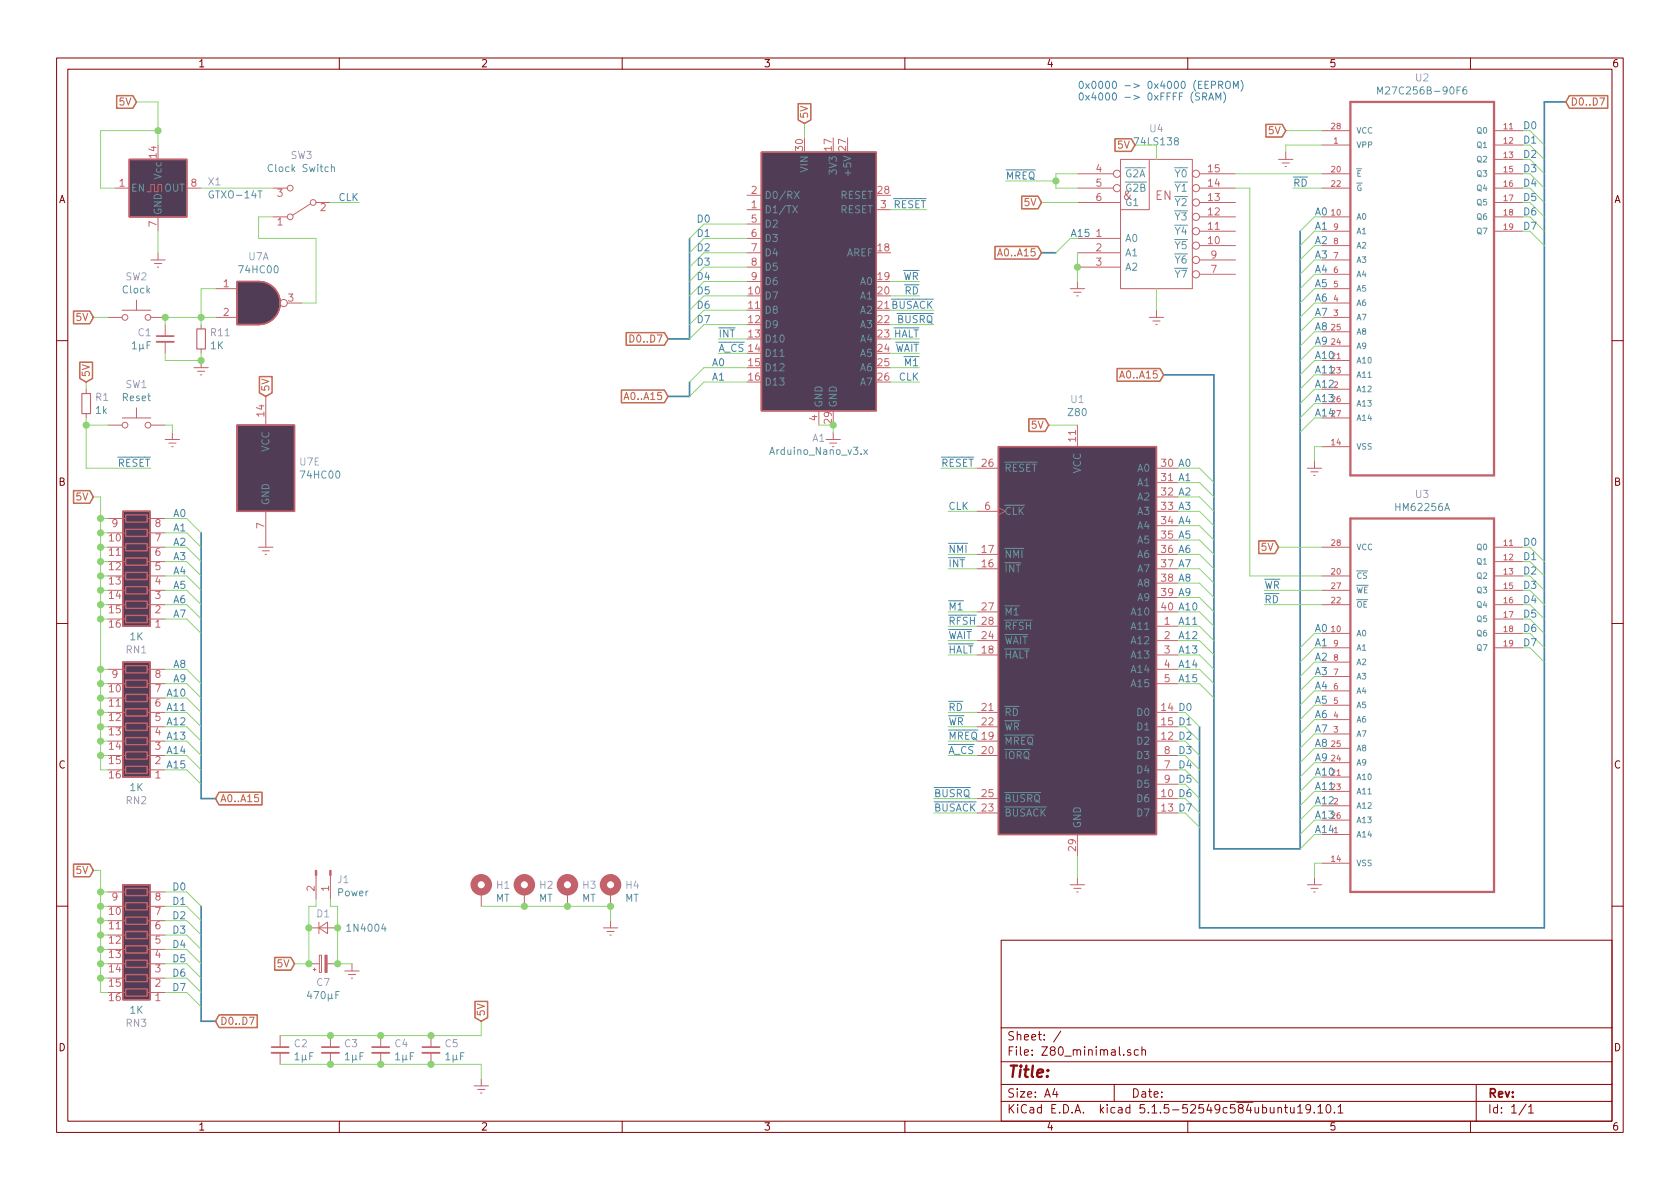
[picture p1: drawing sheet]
<svg xmlns="http://www.w3.org/2000/svg" width="297mm" height="210mm" viewBox="0 0 297 210" stroke-linecap="round" stroke-linejoin="round" font-family="sans-serif">
<g fill="none" stroke="#840000" stroke-width=".18">
<path d="M10 10.3h277v189.9h-277zM12 12.2h273v186.1h-273zM60 10.3v1.9M110 10.3v1.9M160 10.3v1.9M210 10.3v1.9M260 10.3v1.9M10 60.2h2M285 60.2h2M10 110.3h2M285 110.3h2M10 160.2h2"/>
<path d="M177 166.3h108v32h-108zM285 160.2h2M60 198.3v1.9M110 198.3v1.9M160 198.3v1.9M177 194.8h108M177 191.8h108M177 187.8h108M177 181.8h108M186.5 192.5l-.4 1h1M186.8 193v1M187.6 182.3l-1.3 2"/>
<path d="M197 191.8v3M199.9 185.7l-.4-.1-.2 .2 .1 .2 .5 .2v.3h-.6M201.3 185.7l-.5-.1-.2 .3v.6l.2 .1 .5-.1M201.9 185.7l.2-.1 .4 .1v.9M201.9 185.1v1.5M210 198.3v1.9M226 196l.2-.2 .3 .1 .1 .9M227.1 195.8h.6M227.3 195.3v1.3l.4 .2M228.2 195.8v.9l.4 .1 .2-.1M228.8 195.8v1M229.4 195.8l.5-.5v1.5"/>
<path d="M229.4 196.8h.9M231.7 196l-.1 .2a.48 .48 0 0 1-.7-.1v-.6a.48 .48 0 0 1 .7-.1v.1a1.19 1.19 0 0 1-.2 1.2l-.4 .1M232.4 196.7v.1M233 195.8l.5-.5v1.5M233 196.8h.9M234.6 195.4l.2-.1a.8 .8 0 0 1 .5 .8 .8 .8 0 0 1-.5 .7 1 1 0 0 1-.2-1.4zM235.9 196.7v.1M236.6 195.8l.4-.5v1.5M236.6 196.8h.8M260 198.3v1.9M261 191.8v6.5M269.8 195.2l-1.2 2"/>
<path d="M270.3 195.8l.4-.5v1.5M270.3 196.8h.8"/>
</g>
<g fill="none" stroke="#c4626b" stroke-width=".18">
<path d="M20.3 33.3h2.6M26 33.9h.7v-1.3h.6v1.3h.6v-1.3h.7v1.3M27.9 38.3v2.6M33 33.3h2.6M48.3 38.3h2.5M48.3 33.3h2.5M54.9 36.1l-3.2 2M55.9 35.8h2.5M132.1 37.1h2.5M132.1 34.5h2.5M132.1 39.6h2.5M154.9 37.1h2.6"/>
<path d="M190.5 35.8h7.6M190.5 33.3h6.3M190.5 30.7h6.3M198.1 28.2h12.7v22.8h-12.7zM203.2 28.2v8.9h-5.1M212.1 38.3h6.3M212.1 35.8h6.3M212.1 33.3h6.3M212.1 30.7h6.3M226.1 28.2h2.5M226.7 28.8h1.3M227.2 29.5h.3"/>
<path d="M227.3 26.9v1.3M233.7 38.3h5.1M233.7 33.3h5.1M233.7 30.7h5.1M233.7 25.6h5.1M233.7 23.1h5.1M264.2 38.3h5M264.2 35.8h5M264.2 33.3h5M264.2 30.7h5M264.2 28.2h5M264.2 25.6h5"/>
<path d="M264.2 23.1h5M19 56.1h2.6M21.6 54.9h5.1M24.1 53.1v1.8M26.7 56.1h2.5M26.7 46h2.5M27.3 46.6h1.3M27.8 47.2h.3M27.9 44.7v1.3M29.2 57.4v2M35.6 57.4v.8M38.1 56.1h3.8"/>
<path d="M38.1 51h3.8M50.8 53.6h2.5M132.1 42.2h2.5M132.1 44.7h2.5M132.1 47.2h2.5M132.1 49.8h2.5M189.2 51h2.6M189.9 51.7h1.2M190.4 52.3h.2M190.5 49.8v1.2M190.5 42.2h7.6M190.5 44.7h7.6"/>
<path d="M190.5 47.2h7.6M203.2 56.1h2.5M203.8 56.8h1.3M204.3 57.4h.3M204.5 54.9v1.2M212.1 43.4h6.3M212.1 40.9h6.3M212.1 48.5h6.3M212.1 46h6.3M233.7 56.1h5.1M233.7 51h5.1M233.7 53.6h5.1"/>
<path d="M233.7 43.4h5.1M233.7 40.9h5.1M233.7 48.5h5.1M233.7 46h5.1M233.7 58.7h5.1M264.2 40.9h5M15.2 68.8v.8M15.2 73.1v.8M19 75.2h2.6M21.6 73.9h5.1M24.1 72.1v1.8M26.7 75.2h2.5"/>
<path d="M29.2 60.4v2.1M29.2 77.7h2.5M29.8 78.4h1.3M30.4 79h.2M30.5 76.4v1.3M34.3 65h2.5M34.9 65.7h1.3M35.4 66.3h.3M35.6 61.7v.8M35.6 63.7v1.3M47 70.1v5.1M144.8 72.6v2.6"/>
<path d="M146 77.7h2.6M146.7 78.4h1.3M147.3 76.4v1.3M190.5 75.2v3.8M233.7 66.3h5.1M233.7 79h5.1M233.7 73.9h5.1M233.7 68.8h5.1M233.7 63.7h5.1M233.7 61.2h5.1M233.7 71.4h5.1M19 91.7h3.2"/>
<path d="M21.6 99.3h.6M21.6 96.8h.6M21.6 94.2h.6M26 99.3h3.2M26 96.8h3.2M26 94.2h3.2M26 91.7h3.2M45.7 96.8h2.6M46.4 97.4h1.2M46.9 98h.2M47 90.4v6.4M172.7 82.8h3.8"/>
<path d="M172.7 98h3.8M172.7 90.4h3.8M176.5 89.8l1.3 .6-1.3 .7M204.5 82.8h3.8M204.5 98h3.8M204.5 85.3h3.8M204.5 87.9h3.8M204.5 90.4h3.8M204.5 93h3.8M204.5 95.5h3.8M231.1 82.8h2.6M231.8 83.4h1.2"/>
<path d="M232.3 84.1h.2M232.4 81.5v1.3M233.7 96.8h5.1M264.2 99.3h5M264.2 96.8h5M19 118.4h3.2M21.6 109.5h.6M21.6 106.9h.6M21.6 104.4h.6M21.6 101.8h.6M26 109.5h3.2M26 106.9h3.2"/>
<path d="M26 104.4h3.2M26 101.8h3.2M26 118.4h3.2M172.7 110.7h3.8M172.7 100.6h3.8M172.7 115.8h3.8M172.7 113.3h3.8M172.7 108.2h3.8M204.5 118.4h3.8M204.5 110.7h3.8M204.5 100.6h3.8M204.5 115.8h3.8"/>
<path d="M204.5 113.3h3.8M204.5 108.2h3.8M204.5 103.1h3.8M204.5 105.7h3.8M233.7 106.9h5.1M233.7 104.4h5.1M233.7 101.8h5.1M233.7 112h5.1M233.7 114.5h5.1M233.7 119.6h5.1M233.7 117.1h5.1M264.2 109.5h5"/>
<path d="M264.2 106.9h5M264.2 104.4h5M264.2 101.8h5M264.2 112h5M264.2 114.5h5M21.6 136.1h.6M21.6 133.6h.6M21.6 131.1h.6M21.6 128.5h.6M21.6 126h.6M21.6 123.4h.6M21.6 120.9h.6"/>
<path d="M26 136.1h3.2M26 133.6h3.2M26 131.1h3.2M26 128.5h3.2M26 126h3.2M26 123.4h3.2M26 120.9h3.2M172.7 133.6h3.8M172.7 131.1h3.8M172.7 128.5h3.8M172.7 126h3.8M204.5 136.1h3.8"/>
<path d="M204.5 133.6h3.8M204.5 131.1h3.8M204.5 128.5h3.8M204.5 126h3.8M204.5 120.9h3.8M204.5 138.7h3.8M233.7 137.4h5.1M233.7 139.9h5.1M233.7 134.9h5.1M233.7 132.3h5.1M233.7 129.8h5.1M233.7 127.2h5.1"/>
<path d="M233.7 124.7h5.1M233.7 122.2h5.1M19 157.7h3.2M26 157.7h3.2M55.9 154.8v4.2M58.4 154.8v4.2M85.1 157.7v2.6M92.7 157.7v2.6M100.3 157.7v2.6M107.9 157.7v2.6M172.7 141.2h3.8M172.7 143.8h3.8"/>
<path d="M189.2 156.5h2.6M189.9 157.1h1.2M190.4 157.7h.2M190.5 147.6v3.8M190.5 155.2v1.3M204.5 141.2h3.8M204.5 143.8h3.8M231.1 156.5h2.6M231.8 157.1h1.2M232.3 157.7h.2M232.4 155.2v1.3M233.7 147.6h5.1"/>
<path d="M233.7 152.6h5.1M233.7 142.5h5.1M233.7 145h5.1M21.6 175.5h.6M21.6 173h.6M21.6 170.4h.6M21.6 167.9h.6M21.6 165.3h.6M21.6 162.8h.6M21.6 160.3h.6M26 175.5h3.2M26 173h3.2"/>
<path d="M26 170.4h3.2M26 167.9h3.2M26 165.3h3.2M26 162.8h3.2M26 160.3h3.2M54.6 170.4h1.9M54.6 164.1h5.1M55.4 171.4h.5M55.6 171.2v.5M56.4 164.1l1.5-1v2zM56.4 163.1v2M56.5 168.9h.3v3.1h-.3z"/>
<path d="M57.8 170.4h1.9M61 171.7h2.5M61.6 172.3h1.3M62.1 173h.3M62.2 170.4v1.3M106.7 164.1h2.5M107.3 164.7h1.3M107.8 165.3h.3M107.9 162.8v1.3M49.5 183.1v2.1M49.5 186.2v2M58.4 183.1v2.1"/>
<path d="M58.4 186.2v2M67.3 183.1v2.1M67.3 186.2v2M76.2 183.1v2.1M76.2 186.2v2M83.8 192h2.6M84.5 192.7h1.2M85 193.3h.2M85.1 190.7v1.3"/>
<circle cx="51.3" cy="33.3" r=".51"/>
<circle cx="51.3" cy="38.3" r=".51"/>
<circle cx="55.4" cy="35.8" r=".51"/>
<circle cx="197.5" cy="30.7" r=".63"/>
<circle cx="197.5" cy="33.3" r=".63"/>
<circle cx="211.5" cy="30.7" r=".63"/>
<circle cx="211.5" cy="35.8" r=".63"/>
<circle cx="211.5" cy="38.3" r=".63"/>
<circle cx="211.5" cy="33.3" r=".63"/>
<circle cx="22.1" cy="56.1" r=".51"/>
<circle cx="26.2" cy="56.1" r=".51"/>
<circle cx="50.2" cy="53.6" r=".63"/>
<circle cx="211.5" cy="43.4" r=".63"/>
<circle cx="211.5" cy="40.9" r=".63"/>
<circle cx="211.5" cy="48.5" r=".63"/>
<circle cx="211.5" cy="46" r=".63"/>
<circle cx="22.1" cy="75.2" r=".51"/>
<circle cx="26.2" cy="75.2" r=".51"/>
</g>
<path d="M243.6 16.6v-1.2l.4 .9 .4-.9v1.2M259.3 15.4h-.4a.87 .87 0 0 0 0 1.2l.4-.1v-.5l-.4-.2-.3 .3M58.6 29.6l.2-.1 .3 .1v.7M58.6 29.1v1.2M140.2 36.4l.8 1.2M140.5 33.8l.8 1.3M141 36.4l-.8 1.2M141.3 33.8l-.8 1.3M152.7 79.5l.7 .9M153.4 79.5l-.7 .9" fill="none" stroke="#669696" stroke-width=".18"/>
<g fill="#513c56" stroke="#513c56" stroke-width=".18">
<path d="M41.9 75.2h10.2v15.2h-10.2z"/>
<path d="M21.7 90.4h4.8v20.3h-4.8z"/>
<path d="M21.7 117.1h4.8v20.3h-4.8z"/>
<path d="M21.7 156.5h4.8v20.3h-4.8z"/>
<path d="M45.7 49.8a3.8 3.8 0 0 1 3.8 3.8 3.8 3.8 0 0 1-3.8 3.8z"/>
<path d="M41.9 49.8h3.8v7.6h-3.8z"/>
<path d="M134.6 26.9h20.3v45.7h-20.3z"/>
<path d="M22.9 28.2h10.1v10.1h-10.1z"/>
<path d="M176.5 79h28v68.6h-28z"/>
</g>
<g fill="none" stroke="#c4626b" stroke-width=".25">
<path d="M22.9 28.2h10.1v10.1h-10.1zM134.6 26.9h20.3v45.7h-20.3zM41.9 49.8h3.8a3.8 3.8 0 0 1 3.8 3.8 3.8 3.8 0 0 1-3.8 3.8h-3.8zM41.9 75.2h10.2v15.2h-10.2zM176.5 79h28v68.6h-28zM21.7 90.4h4.8v20.3h-4.8zM22.2 98.7h3.8v1.2h-3.8zM22.2 96.1h3.8v1.3h-3.8zM22.2 93.6h3.8v1.3h-3.8zM22.2 91.1h3.8v1.2h-3.8zM21.7 117.1h4.8v20.3h-4.8zM22.2 108.8h3.8v1.3h-3.8z"/>
<path d="M22.2 106.3h3.8v1.3h-3.8zM22.2 103.8h3.8v1.2h-3.8zM22.2 101.2h3.8v1.3h-3.8zM22.2 117.7h3.8v1.3h-3.8zM22.2 135.5h3.8v1.3h-3.8zM22.2 133h3.8v1.2h-3.8zM22.2 130.4h3.8v1.3h-3.8zM22.2 127.9h3.8v1.3h-3.8zM22.2 125.3h3.8v1.3h-3.8zM22.2 122.8h3.8v1.3h-3.8zM22.2 120.3h3.8v1.2h-3.8zM21.7 156.5h4.8v20.3h-4.8z"/>
<path d="M22.2 159.6h3.8v1.3h-3.8zM22.2 157.1h3.8v1.3h-3.8zM22.2 174.9h3.8v1.2h-3.8zM22.2 172.3h3.8v1.3h-3.8zM22.2 169.8h3.8v1.3h-3.8zM22.2 167.3h3.8v1.2h-3.8zM22.2 164.7h3.8v1.3h-3.8zM22.2 162.2h3.8v1.2h-3.8z"/>
</g>
<path d="M27.7 60.4h3M48 186.2h3.1M56.9 186.2h3M65.8 186.2h3M74.7 186.2h3" fill="none" stroke="#c4626b" stroke-width=".33"/>
<path d="M27.7 59.4h3M48 185.2h3.1M56.9 185.2h3M65.8 185.2h3M74.7 185.2h3" fill="none" stroke="#c4626b" stroke-width=".3"/>
<path d="M34.8 58.2h1.5v3.5h-1.5zM14.5 69.6h1.5v3.5h-1.5z" fill="none" stroke="#c4626b" stroke-width=".2"/>
<path d="M238.8 18h25.4v66.1h-25.4zM238.8 91.7h25.4v66h-25.4z" fill="none" stroke="#c4626b" stroke-width=".41"/>
<g fill="none" stroke="#c4626b" stroke-width="1.3">
<circle cx="85.1" cy="156.5" r="1.27"/>
<circle cx="92.7" cy="156.5" r="1.27"/>
<circle cx="100.3" cy="156.5" r="1.27"/>
<circle cx="107.9" cy="156.5" r="1.27"/>
</g>
<g fill="#c4626b" stroke="#c4626b" stroke-width=".18">
<path d="M57.5 168.9h.3v3.1h-.3z"/>
<path d="M55.8 153.9h.2v.9h-.2z"/>
<path d="M58.3 153.9h.2v.9h-.2z"/>
</g>
<path d="M276.9 18h-3.9v146.1h-60.9v-35.6M121.9 42.2v17.7h-3.8M184.1 44.7h2.6M229.9 40.9v109.2h-15.3v-83.8h-8.9M121.9 67.6v2.5h-3.8M35.6 94.2v47h2.5M35.6 160.3v20.3h2.5" fill="none" stroke="#4487aa" stroke-width=".3"/>
<g fill="none" stroke="#8dd272" stroke-width=".18">
<path d="M24.1 18h3.8v7.6M27.9 23.1h-10.1v10.2h2.5M35.6 33.3h12.7M48.3 38.3h-2.6v3.9h10.2v11.4h-2.6M58.4 35.8h5.1M132.1 39.6h-7.6l-2.6 2.6M142.2 21.8v2.6M157.5 37.1h6.3M177.8 32h8.9M184.1 35.8h6.4M190.5 30.7h-3.8v2.6h3.8M200.7 25.6h3.8v2.6"/>
<path d="M218.4 33.3h2.6v68.5h12.7M218.4 30.7h15.3M227.3 23.1h6.4M228.6 33.3h5.1M232.4 38.3l-2.5 2.6M233.7 25.6h-6.4v1.3M270.5 25.6l2.5 2.6M270.5 23.1l2.5 2.5M270.5 28.2l2.5 2.5M270.5 30.7l2.5 2.6M270.5 33.3l2.5 2.5M270.5 35.8l2.5 2.5"/>
<path d="M270.5 38.3l2.5 2.6M16.5 56.1h2.5M27.9 40.9v3.8M38.1 51h-2.5v6.4M38.1 56.1h-8.9v1.3M127 59.9h5.1M132.1 42.2h-7.6l-2.6 2.5M132.1 54.9h-7.6l-2.6 2.5M132.1 52.3h-7.6l-2.6 2.6M132.1 49.8h-7.6l-2.6 2.5M132.1 44.7h-7.6l-2.6 2.5M132.1 47.2h-7.6l-2.6 2.6"/>
<path d="M132.1 57.4h-7.6l-2.6 2.5M157.5 54.9h7.6M157.5 52.3h5.1M157.5 49.8h5.1M157.5 57.4h7.6M157.5 59.9h5.1M189.2 42.2l-2.5 2.5M190.5 44.7v5.1M204.5 51v3.9M232.4 58.7l-2.5 2.5M232.4 51l-2.5 2.6M232.4 53.6l-2.5 2.5"/>
<path d="M232.4 56.1l-2.5 2.6M232.4 48.5l-2.5 2.5M232.4 46l-2.5 2.5M232.4 43.4l-2.5 2.6M232.4 40.9l-2.5 2.5M270.5 40.9l2.5 2.5M15.2 75.2h3.8M15.2 73.9v8.9h11.5M15.2 67.6v1.2M29.2 75.2h1.3v1.2M29.2 62.5v1.2h6.4v-1.2M127 62.5h5.1"/>
<path d="M132.1 67.6h-7.6l-2.6 2.5M132.1 65h-7.6l-2.6 2.6M144.8 75.2h2.5v1.2M157.5 67.6h5.1M157.5 62.5h5.1M157.5 65h5.1M185.4 75.2h5.1M232.4 73.9l-2.5 2.5M232.4 61.2l-2.5 2.5M232.4 63.7l-2.5 2.6M232.4 66.3l-2.5 2.5M232.4 68.8l-2.5 2.6"/>
<path d="M232.4 71.4l-2.5 2.5M233.7 79h-1.3v2.5M16.5 87.9h1.3v48.2h1.2M17.8 91.7h1.2M17.8 96.8h1.2M17.8 99.3h1.2M17.8 94.2h1.2M29.2 91.7h3.8l2.6 2.5M29.2 96.8h3.8l2.6 2.5M29.2 99.3h3.8l2.6 2.5M29.2 94.2h3.8l2.6 2.6M166.4 82.8h6.3"/>
<path d="M167.6 98h5.1M167.6 90.4h5.1M208.3 87.9h3.8l2.5 2.5M208.3 82.8h3.8l2.5 2.5M208.3 98h3.8l2.5 2.6M208.3 85.3h3.8l2.5 2.6M208.3 90.4h3.8l2.5 2.6M208.3 93h3.8l2.5 2.5M208.3 95.5h3.8l2.5 2.5M226.1 96.8h7.6M270.5 99.3l2.5 2.5M270.5 96.8l2.5 2.5"/>
<path d="M17.8 101.8h1.2M17.8 106.9h1.2M17.8 109.5h1.2M17.8 104.4h1.2M17.8 118.4h1.2M29.2 101.8h3.8l2.6 2.6M29.2 106.9h3.8l2.6 2.6M29.2 109.5h3.8l2.6 2.5M29.2 104.4h3.8l2.6 2.5M29.2 118.4h3.8l2.6 2.5M167.6 115.8h5.1M167.6 113.3h5.1"/>
<path d="M167.6 108.2h5.1M167.6 100.6h5.1M167.6 110.7h5.1M208.3 118.4h3.8l2.5 2.5M208.3 115.8h3.8l2.5 2.6M208.3 113.3h3.8l2.5 2.5M208.3 108.2h3.8l2.5 2.5M208.3 100.6h3.8l2.5 2.5M208.3 110.7h3.8l2.5 2.6M208.3 103.1h3.8l2.5 2.6M208.3 105.7h3.8l2.5 2.5M223.5 106.9h10.2"/>
<path d="M223.5 104.4h10.2M232.4 119.6l-2.5 2.6M232.4 117.1l-2.5 2.5M232.4 114.5l-2.5 2.6M232.4 112l-2.5 2.5M270.5 114.5l2.5 2.6M270.5 112l2.5 2.5M270.5 109.5l2.5 2.5M270.5 106.9l2.5 2.6M270.5 104.4l2.5 2.5M270.5 101.8l2.5 2.6M17.8 128.5h1.2"/>
<path d="M17.8 126h1.2M17.8 131.1h1.2M17.8 133.6h1.2M17.8 120.9h1.2M17.8 123.4h1.2M29.2 128.5h3.8l2.6 2.6M29.2 126h3.8l2.6 2.5M29.2 131.1h3.8l2.6 2.5M29.2 133.6h3.8l2.6 2.5M29.2 136.1h3.8l2.6 2.6M29.2 120.9h3.8l2.6 2.5M29.2 123.4h3.8l2.6 2.6"/>
<path d="M167.6 128.5h5.1M167.6 126h5.1M167.6 131.1h5.1M167.6 133.6h5.1M208.3 120.9h3.8l2.5 2.5M209.5 126l2.6 2.5M209.5 138.7l2.6 2.5M209.5 136.1l2.6 2.6M209.5 133.6l2.6 2.5M209.5 131.1l2.6 2.5M209.5 128.5l2.6 2.6M232.4 122.2l-2.5 2.5"/>
<path d="M232.4 139.9l-2.5 2.6M232.4 137.4l-2.5 2.5M232.4 134.9l-2.5 2.5M232.4 129.8l-2.5 2.5M232.4 127.2l-2.5 2.6M232.4 124.7l-2.5 2.5M232.4 132.3l-2.5 2.6M16.5 153.9h1.3v21.6h1.2M17.8 157.7h1.2M29.2 157.7h3.8l2.6 2.6M55.9 159v1.3h-1.3v10.1h-2.5M58.4 159v1.3h1.3v10.1h2.5"/>
<path d="M165.1 143.8h7.6M165.1 141.2h7.6M190.5 151.4v3.8M209.5 141.2l2.6 2.6M209.5 143.8l2.6 2.5M232.4 142.5l-2.5 2.5M232.4 145l-2.5 2.6M232.4 147.6l-2.5 2.5M233.7 152.6h-1.3v2.6M17.8 162.8h1.2M17.8 165.3h1.2M17.8 167.9h1.2"/>
<path d="M17.8 170.4h1.2M17.8 173h1.2M17.8 160.3h1.2M29.2 162.8h3.8l2.6 2.5M29.2 165.3h3.8l2.6 2.6M29.2 167.9h3.8l2.6 2.5M29.2 170.4h3.8l2.6 2.6M29.2 173h3.8l2.6 2.5M29.2 175.5h3.8l2.6 2.5M29.2 160.3h3.8l2.6 2.5M85.1 160.3h22.8v2.5M49.5 188.2h35.6v2.5"/>
<path d="M85.1 180.6v2.5h-35.6"/>
</g>
<g fill="none" stroke="#c46c2d" stroke-width=".25">
<path d="M20.6 16.9h2.9l.6 1.1-.6 1.1h-2.9zM141.1 18.3h2.3v2.9l-1.2 .6-1.1-.6zM277.5 16.9h6.8v2.2h-6.8l-.6-1.1zM180.6 34.7h2.9l.6 1.1-.6 1.1h-2.9zM197.2 24.5h2.8l.7 1.1-.7 1.2h-2.8zM223.8 22h2.9l.6 1.1-.6 1.1h-2.9zM13 55h2.9l.6 1.1-.6 1.1h-2.9zM110.7 58.8h6.8l.6 1.1-.6 1.2h-6.8zM175.9 43.6h7.6l.6 1.1-.6 1.1h-7.6zM14.1 64.1h2.3v2.8l-1.2 .7-1.1-.7zM45.9 66.6h2.2v2.9l-1.1 .6-1.1-.6zM109.9 69h7.6l.6 1.1-.6 1.1h-7.6z"/>
<path d="M181.9 74.1h2.9l.6 1.1-.6 1.1h-2.9zM197.5 65.2h7.6l.6 1.1-.6 1.1h-7.6zM13 86.8h2.9l.6 1.1-.6 1.1h-2.9zM222.6 95.7h2.8l.7 1.1-.7 1.1h-2.8zM13 152.8h2.9l.6 1.1-.6 1.1h-2.9zM38.7 140.1h7.6v2.2h-7.6l-.6-1.1zM38.7 179.5h6.8v2.2h-6.8l-.6-1.1zM48.6 169.3h2.8l.7 1.1-.7 1.1h-2.8zM84 177.1h2.2v2.9l-1.1 .6-1.1-.6z"/>
</g>
<path d="M212.6 17.1l.7-.1v-.4l-.2-.2h-.5v1.3M212.9 17.1l.5 .6M213.7 17.7l.4-1.3 .5 1.3M213.8 17.3h.7M214.2 15l.7-.1v-.4l-.2-.1h-.5v1.2M215 17.7v-1.3l.4 .9 .4-.9v1.3M215.5 15l.7-.1v-.4l-.2-.1h-.5v1.2M215.8 15l.4 .6M216.3 16.3a1.47 1.47 0 0 1 0 1.9M216.7 14.5a.45 .45 0 0 1 .8 0 .92 .92 0 0 1-.3 1.1h-.3a1.07 1.07 0 0 1-.2-1.1zM218.1 15.6v-1.2l.4 .9 .4-.9v1.2M219.4 14.2a1.4 1.4 0 0 1 0 1.9" fill="none" stroke="#4487aa" stroke-width=".18"/>
<g fill="#8dd272" stroke="#8dd272" stroke-width=".25">
<circle cx="17.8" cy="170.4" r=".51"/>
<circle cx="17.8" cy="162.8" r=".51"/>
<circle cx="35.6" cy="56.1" r=".51"/>
<circle cx="92.7" cy="160.3" r=".51"/>
<circle cx="17.8" cy="157.7" r=".51"/>
<circle cx="29.2" cy="56.1" r=".51"/>
<circle cx="54.6" cy="164.1" r=".51"/>
<circle cx="100.3" cy="160.3" r=".51"/>
<circle cx="54.6" cy="170.4" r=".51"/>
<circle cx="35.6" cy="63.7" r=".51"/>
<circle cx="59.7" cy="164.1" r=".51"/>
<circle cx="59.7" cy="170.4" r=".51"/>
<circle cx="17.8" cy="160.3" r=".51"/>
<circle cx="108" cy="160.3" r=".51"/>
<circle cx="67.3" cy="183.1" r=".51"/>
<circle cx="17.8" cy="118.4" r=".51"/>
<circle cx="17.8" cy="120.9" r=".51"/>
<circle cx="186.7" cy="32" r=".51"/>
<circle cx="17.8" cy="123.4" r=".51"/>
<circle cx="17.8" cy="106.9" r=".51"/>
<circle cx="17.8" cy="104.4" r=".51"/>
<circle cx="17.8" cy="101.8" r=".51"/>
<circle cx="27.9" cy="23.1" r=".51"/>
<circle cx="17.8" cy="99.3" r=".51"/>
<circle cx="17.8" cy="96.8" r=".51"/>
<circle cx="17.8" cy="91.7" r=".51"/>
<circle cx="17.8" cy="94.2" r=".51"/>
<circle cx="190.5" cy="47.2" r=".51"/>
<circle cx="15.2" cy="75.2" r=".51"/>
<circle cx="17.8" cy="165.3" r=".51"/>
<circle cx="17.8" cy="126" r=".51"/>
<circle cx="76.2" cy="183.1" r=".51"/>
<circle cx="17.8" cy="128.5" r=".51"/>
<circle cx="17.8" cy="131.1" r=".51"/>
<circle cx="67.3" cy="188.2" r=".51"/>
<circle cx="17.8" cy="133.6" r=".51"/>
<circle cx="76.2" cy="188.2" r=".51"/>
<circle cx="17.8" cy="109.5" r=".51"/>
<circle cx="58.4" cy="183.1" r=".51"/>
<circle cx="58.4" cy="188.2" r=".51"/>
<circle cx="17.8" cy="173" r=".51"/>
<circle cx="147.3" cy="75.2" r=".51"/>
<circle cx="17.8" cy="167.9" r=".51"/>
</g>
<text font-size="2.8" fill="#840000" x="178" y="190.5">Title:</text>
<g font-size="2.1" fill="#c4626b">
<text x="198.6" y="35.4">&amp;</text>
<text x="204.3" y="35.4">EN</text>
</g>
<g font-size="2.1" fill="#840000">
<text x="178" y="184">Sheet: /</text>
<text x="178" y="186.7">File: Z80_minimal.sch</text>
<text x="178" y="196.9">KiCad E.D.A. kicad 5.1.5-52549c584ubuntu19.10.1</text>
<text x="178" y="194.1">Size: A4</text>
<text x="200" y="194.1">Date:</text>
<text x="263" y="194.1">Rev:</text>
<text x="263" y="196.9">Id: 1/1</text>
</g>
<g font-size="1.8" fill="#840000">
<text x="35" y="11.9">1</text>
<text x="85" y="11.9">2</text>
<text x="135" y="11.9">3</text>
<text x="185" y="11.9">4</text>
<text x="235" y="11.9">5</text>
<text x="285" y="11.9">6</text>
<text x="10.4" y="35.9">A</text>
<text x="285.4" y="35.9">A</text>
<text x="10.4" y="85.9">B</text>
<text x="285.4" y="85.9">B</text>
<text x="10.4" y="135.9">C</text>
<text x="285.4" y="135.9">C</text>
<text x="10.4" y="185.9">D</text>
<text x="285.4" y="185.9">D</text>
<text x="35" y="199.9">1</text>
<text x="85" y="199.9">2</text>
<text x="135" y="199.9">3</text>
<text x="185" y="199.9">4</text>
<text x="235" y="199.9">5</text>
<text x="285" y="199.9">6</text>
</g>
<g font-size="1.8" fill="#4487aa">
<text x="190.5" y="15.7">0x0000 -&gt; 0x4000 (EEPROM)</text>
<text x="190.5" y="17.8">0x4000 -&gt; 0xFFFF (SRAM)</text>
<text x="269.2" y="22.9">D0</text>
<text x="269.2" y="25.4">D1</text>
<text x="269.2" y="27.9">D2</text>
<text x="59.9" y="35.6">CLK</text>
<text x="177.8" y="31.7">MREQ</text>
<text x="228.6" y="33">RD</text>
<text x="269.2" y="35.6">D5</text>
<text x="269.2" y="33">D4</text>
<text x="269.2" y="30.5">D3</text>
<text x="123.5" y="41.9">D1</text>
<text x="123.5" y="39.4">D0</text>
<text x="155.7" y="36.8">3 RESET</text>
<text x="189.2" y="41.9">A15</text>
<text x="232.4" y="38.1">A0</text>
<text x="232.4" y="40.6">A1</text>
<text x="269.2" y="40.6">D7</text>
<text x="269.2" y="38.1">D6</text>
<text x="123.5" y="44.4">D2</text>
<text x="123.5" y="47">D3</text>
<text x="232.4" y="43.2">A2</text>
<text x="232.4" y="45.7">A3</text>
<text x="123.5" y="49.5">D4</text>
<text x="123.5" y="52.1">D5</text>
<text x="159.6" y="49.5">WR</text>
<text x="160" y="52.1">RD</text>
<text x="232.4" y="50.8">A5</text>
<text x="232.4" y="53.3">A6</text>
<text x="232.4" y="48.3">A4</text>
<text x="123.5" y="57.1">D7</text>
<text x="123.5" y="54.6">D6</text>
<text x="127" y="59.7">INT</text>
<text x="155.2" y="54.6">21 BUSACK</text>
<text x="155.2" y="59.7">23 HALT</text>
<text x="158.7" y="57.1">BUSRQ</text>
<text x="232.4" y="58.4">A8</text>
<text x="232.4" y="55.9">A7</text>
<text x="126" y="64.8">A0</text>
<text x="127" y="62.2">A_CS 14</text>
<text x="155.2" y="62.2">24 WAIT</text>
<text x="160.1" y="64.8">M1</text>
<text x="232.4" y="63.5">A10</text>
<text x="232.4" y="61">A9</text>
<text x="126" y="67.3">A1</text>
<text x="158.9" y="67.3">CLK</text>
<text x="232.4" y="71.1">A13</text>
<text x="232.4" y="68.6">A12</text>
<text x="232.4" y="66">A11</text>
<text x="232.4" y="73.7">A14</text>
<text x="20.8" y="82.5">RESET</text>
<text x="166.4" y="82.5">RESET</text>
<text x="205.4" y="82.5">30 A0</text>
<text x="205.4" y="85.1">31 A1</text>
<text x="205.4" y="87.6">32 A2</text>
<text x="30.8" y="94">A1</text>
<text x="30.8" y="91.4">A0</text>
<text x="167.6" y="90.2">CLK</text>
<text x="205.4" y="90.2">33 A3</text>
<text x="205.4" y="92.7">34 A4</text>
<text x="205.4" y="95.2">35 A5</text>
<text x="30.8" y="99.1">A3</text>
<text x="30.8" y="96.5">A2</text>
<text x="30.8" y="101.6">A4</text>
<text x="167.6" y="97.8">NMI</text>
<text x="167.6" y="100.3">INT</text>
<text x="205.4" y="97.8">36 A6</text>
<text x="205.4" y="100.3">37 A7</text>
<text x="269.2" y="99.1">D1</text>
<text x="269.2" y="101.6">D2</text>
<text x="269.2" y="96.5">D0</text>
<text x="30.8" y="106.7">A6</text>
<text x="30.8" y="104.1">A5</text>
<text x="167.6" y="107.9">M1</text>
<text x="205.4" y="102.9">38 A8</text>
<text x="205.4" y="105.4">39 A9</text>
<text x="205.4" y="107.9">40 A10</text>
<text x="223.5" y="104.1">WR</text>
<text x="223.5" y="106.7">RD</text>
<text x="269.2" y="106.7">D4</text>
<text x="269.2" y="104.1">D3</text>
<text x="30.8" y="109.2">A7</text>
<text x="167.6" y="110.5">RFSH 28</text>
<text x="167.6" y="113">WAIT</text>
<text x="208.3" y="110.5">A11</text>
<text x="208.3" y="113">A12</text>
<text x="232.4" y="111.8">A0</text>
<text x="269.2" y="111.8">D6</text>
<text x="269.2" y="109.2">D5</text>
<text x="30.8" y="118.1">A8</text>
<text x="167.6" y="115.6">HALT</text>
<text x="208.3" y="118.1">A14</text>
<text x="208.3" y="115.6">A13</text>
<text x="232.4" y="114.3">A1</text>
<text x="232.4" y="116.8">A2</text>
<text x="232.4" y="119.4">A3</text>
<text x="269.2" y="114.3">D7</text>
<text x="29.8" y="125.7">A11</text>
<text x="29.8" y="123.2">A10</text>
<text x="30.8" y="120.6">A9</text>
<text x="167.6" y="125.7">RD</text>
<text x="205.4" y="125.7">14 D0</text>
<text x="208.3" y="120.6">A15</text>
<text x="232.4" y="124.5">A5</text>
<text x="232.4" y="121.9">A4</text>
<text x="29.8" y="130.8">A13</text>
<text x="29.8" y="128.3">A12</text>
<text x="167.6" y="130.8">MREQ 19</text>
<text x="167.6" y="128.3">WR</text>
<text x="205.4" y="130.8">12 D2</text>
<text x="205.4" y="128.3">15 D1</text>
<text x="232.4" y="129.5">A7</text>
<text x="232.4" y="127">A6</text>
<text x="29.8" y="133.3">A14</text>
<text x="29.8" y="135.9">A15</text>
<text x="167.6" y="133.3">A_CS</text>
<text x="208.3" y="135.9">D4</text>
<text x="208.3" y="133.3">D3</text>
<text x="232.4" y="134.6">A9</text>
<text x="232.4" y="137.2">A10</text>
<text x="232.4" y="132.1">A8</text>
<text x="165.1" y="141">BUSRQ</text>
<text x="165.1" y="143.5">BUSACK</text>
<text x="205.4" y="141">10 D6</text>
<text x="205.4" y="143.5">13 D7</text>
<text x="208.3" y="138.4">D5</text>
<text x="232.4" y="142.2">A12</text>
<text x="232.4" y="139.7">A11</text>
<text x="232.4" y="147.3">A14</text>
<text x="232.4" y="144.8">A13</text>
<text x="30.8" y="157.5">D0</text>
<text x="30.8" y="160">D1</text>
<text x="30.8" y="165.1">D3</text>
<text x="30.8" y="162.6">D2</text>
<text x="30.8" y="167.6">D4</text>
<text x="30.8" y="170.2">D5</text>
<text x="30.8" y="172.7">D6</text>
<text x="30.8" y="175.3">D7</text>
</g>
<g font-size="1.8" fill="#669696">
<text x="244.7" y="16.7">M27C256B-90F6</text>
<text x="200.9" y="25.7">74LS138</text>
<text x="23.1" y="33.9">EN</text>
<text x="28.6" y="31.6" transform="rotate(-90 28.6 31.6)">Vcc</text>
<text x="29" y="33.9">OUT</text>
<text x="37.3" y="35.1">GTXO-14T</text>
<text x="47.8" y="30.4">Clock Switch</text>
<text x="135.1" y="35.2">D0/RX</text>
<text x="142.9" y="30.4" transform="rotate(-90 142.9 30.4)">VIN</text>
<text x="148" y="30.6" transform="rotate(-90 148 30.6)">3V3</text>
<text x="148.5" y="35.2">RESET</text>
<text x="150.5" y="30.6" transform="rotate(-90 150.5 30.6)">+5V</text>
<text x="198.9" y="31.4">G2A</text>
<text x="198.9" y="33.9">G2B</text>
<text x="207.9" y="33.9">Y1</text>
<text x="207.9" y="31.4">Y0</text>
<text x="28.6" y="38.1" transform="rotate(-90 28.6 38.1)">GND</text>
<text x="135.1" y="37.7">D1/TX</text>
<text x="135.1" y="40.3">D2</text>
<text x="148.5" y="37.7">RESET</text>
<text x="198.9" y="36.4">G1</text>
<text x="207.9" y="41.5">Y4</text>
<text x="207.9" y="39">Y3</text>
<text x="207.9" y="36.4">Y2</text>
<text x="135.1" y="42.8">D3</text>
<text x="135.1" y="45.3">D4</text>
<text x="135.1" y="47.9">D5</text>
<text x="149.6" y="45.3">AREF</text>
<text x="198.9" y="42.8">A0</text>
<text x="198.9" y="45.3">A1</text>
<text x="198.9" y="47.9">A2</text>
<text x="207.9" y="44.1">Y5</text>
<text x="207.9" y="46.6">Y6</text>
<text x="21.7" y="51.9">Clock</text>
<text x="42.5" y="48.3">74HC00</text>
<text x="135.1" y="53">D7</text>
<text x="135.1" y="50.4">D6</text>
<text x="152.2" y="50.4">A0</text>
<text x="152.2" y="53">A1</text>
<text x="207.9" y="49.1">Y7</text>
<text x="135.1" y="55.5">D8</text>
<text x="135.1" y="58">D9</text>
<text x="152.2" y="55.5">A2</text>
<text x="152.2" y="58">A3</text>
<text x="23.4" y="61.8">1µF</text>
<text x="37.3" y="61.8">1K</text>
<text x="135.1" y="60.6">D10</text>
<text x="135.1" y="63.1">D11</text>
<text x="135.1" y="65.7">D12</text>
<text x="152.2" y="60.6">A4</text>
<text x="152.2" y="63.1">A5</text>
<text x="152.2" y="65.7">A6</text>
<text x="21.7" y="70.9">Reset</text>
<text x="135.1" y="68.2">D13</text>
<text x="152.2" y="68.2">A7</text>
<text x="17" y="73.2">1k</text>
<text x="145.4" y="72.1" transform="rotate(-90 145.4 72.1)">GND</text>
<text x="148" y="72.1" transform="rotate(-90 148 72.1)">GND</text>
<text x="189" y="73.6">Z80</text>
<text x="47.6" y="79.9" transform="rotate(-90 47.6 79.9)">VCC</text>
<text x="177.5" y="83.4">RESET</text>
<text x="191.1" y="83.7" transform="rotate(-90 191.1 83.7)">VCC</text>
<text x="201.2" y="83.4">A0</text>
<text x="47.6" y="89.4" transform="rotate(-90 47.6 89.4)">GND</text>
<text x="53.4" y="84.6">74HC00</text>
<text x="201.2" y="86">A1</text>
<text x="201.2" y="88.5">A2</text>
<text x="177.5" y="91.1">CLK</text>
<text x="201.2" y="91.1">A3</text>
<text x="201.2" y="93.6">A4</text>
<text x="247" y="90.4">HM62256A</text>
<text x="177.5" y="101.2">INT</text>
<text x="177.5" y="98.7">NMI</text>
<text x="201.2" y="96.1">A5</text>
<text x="201.2" y="98.7">A6</text>
<text x="201.2" y="101.2">A7</text>
<text x="201.2" y="103.8">A8</text>
<text x="201.2" y="106.3">A9</text>
<text x="23" y="113.2">1K</text>
<text x="177.5" y="113.9">WAIT</text>
<text x="177.5" y="108.8">M1</text>
<text x="177.5" y="111.4">RFSH</text>
<text x="200.2" y="111.4">A11</text>
<text x="200.2" y="113.9">A12</text>
<text x="200.2" y="108.8">A10</text>
<text x="177.5" y="116.5">HALT</text>
<text x="200.2" y="116.5">A13</text>
<text x="200.2" y="119">A14</text>
<text x="200.2" y="121.5">A15</text>
<text x="177.5" y="131.7">MREQ</text>
<text x="177.5" y="126.6">RD</text>
<text x="177.5" y="129.2">WR</text>
<text x="201.2" y="131.7">D2</text>
<text x="201.2" y="126.6">D0</text>
<text x="201.2" y="129.2">D1</text>
<text x="177.5" y="134.2">IORQ</text>
<text x="201.2" y="136.8">D4</text>
<text x="201.2" y="134.2">D3</text>
<text x="23" y="139.9">1K</text>
<text x="177.5" y="141.9">BUSRQ</text>
<text x="201.2" y="141.9">D6</text>
<text x="201.2" y="139.3">D5</text>
<text x="177.5" y="144.4">BUSACK</text>
<text x="191.1" y="146.6" transform="rotate(-90 191.1 146.6)">GND</text>
<text x="201.2" y="144.4">D7</text>
<text x="59.8" y="158.5">Power</text>
<text x="87.6" y="159.5">MT</text>
<text x="95.2" y="159.5">MT</text>
<text x="102.9" y="159.5">MT</text>
<text x="110.5" y="159.5">MT</text>
<text x="61.7" y="164.8">1N4004</text>
<text x="23" y="179.3">1K</text>
<text x="54.6" y="176.7">470µF</text>
<text x="52.2" y="187.5">1µF</text>
<text x="61.1" y="187.5">1µF</text>
<text x="70" y="187.5">1µF</text>
<text x="78.8" y="187.5">1µF</text>
</g>
<g font-size="1.8" fill="#a683e1">
<text x="250.3" y="14.4">U2</text>
<text x="203.4" y="23.4">U4</text>
<text x="51.4" y="28.1">SW3</text>
<text x="36.9" y="32.8">X1</text>
<text x="44" y="46">U7A</text>
<text x="22.2" y="49.6">SW2</text>
<text x="24.5" y="59.5">C1</text>
<text x="37.3" y="59.5">R11</text>
<text x="16.9" y="70.9">R1</text>
<text x="22.2" y="68.6">SW1</text>
<text x="189.4" y="71.3">U1</text>
<text x="53" y="82.3">U7E</text>
<text x="143.7" y="78.1">A1</text>
<text x="250.3" y="88.1">U3</text>
<text x="22.4" y="115.5">RN1</text>
<text x="22.4" y="142.2">RN2</text>
<text x="59.7" y="156.2">J1</text>
<text x="87.9" y="157.2">H1</text>
<text x="95.5" y="157.2">H2</text>
<text x="103.1" y="157.2">H3</text>
<text x="110.7" y="157.2">H4</text>
<text x="56" y="162.2">D1</text>
<text x="56" y="174.4">C7</text>
<text x="22.4" y="181.6">RN3</text>
<text x="52.1" y="185.2">C2</text>
<text x="61" y="185.2">C3</text>
<text x="69.8" y="185.2">C4</text>
<text x="78.7" y="185.2">C5</text>
</g>
<g font-size="1.8" fill="#c46c2d">
<text x="21.2" y="18.7">5V</text>
<text x="142.9" y="21.1" transform="rotate(-90 142.9 21.1)">5V</text>
<text x="224.4" y="23.7">5V</text>
<text x="277.6" y="18.7">D0..D7</text>
<text x="197.7" y="26.3">5V</text>
<text x="181.2" y="36.4">5V</text>
<text x="176.9" y="45.3">A0..A15</text>
<text x="13.6" y="56.8">5V</text>
<text x="111.8" y="60.6">D0..D7</text>
<text x="15.9" y="66.8" transform="rotate(-90 15.9 66.8)">5V</text>
<text x="47.6" y="69.3" transform="rotate(-90 47.6 69.3)">5V</text>
<text x="110.8" y="70.7">A0..A15</text>
<text x="198.5" y="66.9">A0..A15</text>
<text x="182.5" y="75.8">5V</text>
<text x="13.6" y="88.5">5V</text>
<text x="223.1" y="97.4">5V</text>
<text x="38.9" y="141.9">A0..A15</text>
<text x="13.6" y="154.6">5V</text>
<text x="49.1" y="171.1">5V</text>
<text x="85.7" y="179.8" transform="rotate(-90 85.7 179.8)">5V</text>
<text x="38.9" y="181.2">D0..D7</text>
</g>
<g font-size="1.8" fill="#c4626b">
<text x="27.7" y="27.9" transform="rotate(-90 27.7 27.9)">14</text>
<text x="142" y="26.6" transform="rotate(-90 142 26.6)">30</text>
<text x="147.1" y="26.6" transform="rotate(-90 147.1 26.6)">17</text>
<text x="149.6" y="26.6" transform="rotate(-90 149.6 26.6)">27</text>
<text x="21.1" y="33">1</text>
<text x="33.8" y="33">8</text>
<text x="49" y="34.8">3</text>
<text x="132.9" y="34.3">2</text>
<text x="155.2" y="34.3">28</text>
<text x="193.8" y="30.5">4</text>
<text x="193.8" y="33">5</text>
<text x="193.8" y="35.6">6</text>
<text x="213.7" y="35.6">13</text>
<text x="213.7" y="33">14</text>
<text x="213.7" y="30.5">15</text>
<text x="27.7" y="40.1" transform="rotate(-90 27.7 40.1)">7</text>
<text x="49" y="39.9">1</text>
<text x="56.7" y="37.3">2</text>
<text x="132.9" y="36.8">1</text>
<text x="132.9" y="39.4">5</text>
<text x="132.9" y="41.9">6</text>
<text x="193.8" y="41.9">1</text>
<text x="213.7" y="40.6">11</text>
<text x="213.7" y="38.1">12</text>
<text x="132.9" y="44.4">7</text>
<text x="132.9" y="47">8</text>
<text x="155.2" y="44.4">18</text>
<text x="193.8" y="44.4">2</text>
<text x="193.8" y="47">3</text>
<text x="213.7" y="43.2">10</text>
<text x="214.1" y="45.7">9</text>
<text x="39.5" y="50.8">1</text>
<text x="51" y="53.3">3</text>
<text x="132.4" y="52.1">10</text>
<text x="132.9" y="49.5">9</text>
<text x="155.2" y="49.5">19</text>
<text x="155.2" y="52.1">20</text>
<text x="214.1" y="48.3">7</text>
<text x="39.5" y="55.9">2</text>
<text x="132.4" y="54.6">11</text>
<text x="132.4" y="57.1">12</text>
<text x="132.4" y="59.7">13</text>
<text x="155.2" y="57.1">22</text>
<text x="132.4" y="64.8">15</text>
<text x="155.2" y="64.8">25</text>
<text x="132.4" y="67.3">16</text>
<text x="155.2" y="67.3">26</text>
<text x="46.7" y="73.6" transform="rotate(-90 46.7 73.6)">14</text>
<text x="144.5" y="74.4" transform="rotate(-90 144.5 74.4)">4</text>
<text x="147.1" y="74.9" transform="rotate(-90 147.1 74.9)">29</text>
<text x="136.5" y="80.4">Arduino_Nano_v3.x</text>
<text x="173.7" y="82.5">26</text>
<text x="190.2" y="78" transform="rotate(-90 190.2 78)">11</text>
<text x="19.4" y="95.8">10</text>
<text x="19.8" y="93.2">9</text>
<text x="27.5" y="95.8">7</text>
<text x="27.5" y="93.2">8</text>
<text x="46.7" y="93.4" transform="rotate(-90 46.7 93.4)">7</text>
<text x="174.1" y="90.2">6</text>
<text x="19.4" y="98.3">11</text>
<text x="19.4" y="100.8">12</text>
<text x="27.5" y="100.8">5</text>
<text x="27.5" y="98.3">6</text>
<text x="173.7" y="100.3">16</text>
<text x="173.7" y="97.8">17</text>
<text x="19.4" y="103.4">13</text>
<text x="19.4" y="105.9">14</text>
<text x="27.5" y="105.9">3</text>
<text x="27.5" y="103.4">4</text>
<text x="173.7" y="107.9">27</text>
<text x="19.4" y="108.5">15</text>
<text x="19.4" y="111">16</text>
<text x="27.5" y="111">1</text>
<text x="27.5" y="108.5">2</text>
<text x="173.7" y="113">24</text>
<text x="205.9" y="110.5">1</text>
<text x="205.9" y="113">2</text>
<text x="19.8" y="119.9">9</text>
<text x="27.5" y="119.9">8</text>
<text x="173.7" y="115.6">18</text>
<text x="205.9" y="115.6">3</text>
<text x="205.9" y="118.1">4</text>
<text x="19.4" y="122.4">10</text>
<text x="19.4" y="125">11</text>
<text x="27.5" y="125">6</text>
<text x="27.5" y="122.4">7</text>
<text x="173.7" y="125.7">21</text>
<text x="205.9" y="120.6">5</text>
<text x="19.4" y="127.5">12</text>
<text x="19.4" y="130">13</text>
<text x="27.5" y="130">4</text>
<text x="27.5" y="127.5">5</text>
<text x="173.7" y="128.3">22</text>
<text x="19.4" y="132.6">14</text>
<text x="19.4" y="135.1">15</text>
<text x="19.4" y="137.7">16</text>
<text x="27.5" y="137.7">1</text>
<text x="27.5" y="135.1">2</text>
<text x="27.5" y="132.6">3</text>
<text x="173.7" y="133.3">20</text>
<text x="205.9" y="135.9">7</text>
<text x="205.9" y="133.3">8</text>
<text x="173.7" y="143.5">23</text>
<text x="173.7" y="141">25</text>
<text x="205.9" y="138.4">9</text>
<text x="190.2" y="150.4" transform="rotate(-90 190.2 150.4)">29</text>
<text x="19.4" y="161.8">10</text>
<text x="19.8" y="159.3">9</text>
<text x="27.5" y="161.8">7</text>
<text x="27.5" y="159.3">8</text>
<text x="55.6" y="157.6" transform="rotate(-90 55.6 157.6)">2</text>
<text x="58.2" y="157.6" transform="rotate(-90 58.2 157.6)">1</text>
<text x="19.4" y="164.3">11</text>
<text x="19.4" y="166.9">12</text>
<text x="27.5" y="166.9">5</text>
<text x="27.5" y="164.3">6</text>
<text x="19.4" y="169.4">13</text>
<text x="19.4" y="172">14</text>
<text x="27.5" y="172">3</text>
<text x="27.5" y="169.4">4</text>
<text x="19.4" y="174.5">15</text>
<text x="19.4" y="177">16</text>
<text x="27.5" y="177">1</text>
<text x="27.5" y="174.5">2</text>
</g>
<g font-size="1.4" fill="#c4626b">
<text x="235.4" y="22.9">28</text>
<text x="265.9" y="22.9">11</text>
<text x="235.8" y="25.4">1</text>
<text x="265.9" y="25.4">12</text>
<text x="265.9" y="27.9">13</text>
<text x="235.4" y="30.5">20</text>
<text x="235.4" y="33">22</text>
<text x="265.9" y="30.5">15</text>
<text x="265.9" y="33">16</text>
<text x="265.9" y="35.6">17</text>
<text x="235.4" y="38.1">10</text>
<text x="235.8" y="40.6">9</text>
<text x="265.9" y="38.1">18</text>
<text x="265.9" y="40.6">19</text>
<text x="235.8" y="45.7">7</text>
<text x="235.8" y="43.2">8</text>
<text x="235.8" y="53.3">4</text>
<text x="235.8" y="50.8">5</text>
<text x="235.8" y="48.3">6</text>
<text x="235.4" y="58.4">25</text>
<text x="235.8" y="55.9">3</text>
<text x="235.4" y="61">24</text>
<text x="235.4" y="71.1">26</text>
<text x="235.8" y="68.6">2</text>
<text x="235.4" y="78.7">14</text>
<text x="235.4" y="101.6">20</text>
<text x="235.4" y="96.5">28</text>
<text x="265.9" y="96.5">11</text>
<text x="265.9" y="99.1">12</text>
<text x="265.9" y="101.6">13</text>
<text x="235.4" y="106.7">22</text>
<text x="235.4" y="104.1">27</text>
<text x="265.9" y="104.1">15</text>
<text x="265.9" y="106.7">16</text>
<text x="235.4" y="111.8">10</text>
<text x="265.9" y="109.2">17</text>
<text x="265.9" y="111.8">18</text>
<text x="235.8" y="119.4">7</text>
<text x="235.8" y="116.8">8</text>
<text x="235.8" y="114.3">9</text>
<text x="265.9" y="114.3">19</text>
<text x="235.8" y="124.5">5</text>
<text x="235.8" y="121.9">6</text>
<text x="235.8" y="129.5">3</text>
<text x="235.8" y="127">4</text>
<text x="235.4" y="134.6">24</text>
<text x="235.4" y="132.1">25</text>
<text x="235.8" y="142.2">2</text>
<text x="235.4" y="144.8">26</text>
<text x="235.4" y="152.4">14</text>
</g>
<g font-size="1.4" fill="#669696">
<text x="239.8" y="23.6">VCC</text>
<text x="261.3" y="23.6">Q0</text>
<text x="239.8" y="26.2">VPP</text>
<text x="261.3" y="26.2">Q1</text>
<text x="261.3" y="28.7">Q2</text>
<text x="239.8" y="31.2">E</text>
<text x="239.8" y="33.8">G</text>
<text x="261.3" y="31.2">Q3</text>
<text x="261.3" y="33.8">Q4</text>
<text x="239.8" y="38.9">A0</text>
<text x="239.8" y="41.4">A1</text>
<text x="261.3" y="36.3">Q5</text>
<text x="261.3" y="38.9">Q6</text>
<text x="261.3" y="41.4">Q7</text>
<text x="239.8" y="46.5">A3</text>
<text x="239.8" y="43.9">A2</text>
<text x="239.8" y="51.6">A5</text>
<text x="239.8" y="49">A4</text>
<text x="239.8" y="59.2">A8</text>
<text x="239.8" y="56.6">A7</text>
<text x="239.8" y="54.1">A6</text>
<text x="239.8" y="64.3">A10</text>
<text x="239.8" y="61.7">A9</text>
<text x="239.8" y="69.3">A12</text>
<text x="239.8" y="66.8">A11</text>
<text x="239.8" y="71.9">A13</text>
<text x="239.8" y="74.4">A14</text>
<text x="239.8" y="79.5">VSS</text>
<text x="239.8" y="97.3">VCC</text>
<text x="261.3" y="97.3">Q0</text>
<text x="261.3" y="99.8">Q1</text>
<text x="239.8" y="102.4">CS</text>
<text x="239.8" y="107.4">OE</text>
<text x="239.8" y="104.9">WE</text>
<text x="261.3" y="102.4">Q2</text>
<text x="261.3" y="104.9">Q3</text>
<text x="261.3" y="107.4">Q4</text>
<text x="239.8" y="112.5">A0</text>
<text x="261.3" y="110">Q5</text>
<text x="261.3" y="112.5">Q6</text>
<text x="239.8" y="117.6">A2</text>
<text x="239.8" y="115.1">A1</text>
<text x="261.3" y="115.1">Q7</text>
<text x="239.8" y="125.2">A5</text>
<text x="239.8" y="122.7">A4</text>
<text x="239.8" y="120.1">A3</text>
<text x="239.8" y="130.3">A7</text>
<text x="239.8" y="127.8">A6</text>
<text x="239.8" y="137.9">A10</text>
<text x="239.8" y="135.4">A9</text>
<text x="239.8" y="132.8">A8</text>
<text x="239.8" y="143">A12</text>
<text x="239.8" y="140.5">A11</text>
<text x="239.8" y="148.1">A14</text>
<text x="239.8" y="145.5">A13</text>
<text x="239.8" y="153.2">VSS</text>
</g>
<g font-size="1.4" fill="#4487aa">
<text x="235.4" y="63.5">21</text>
<text x="235.4" y="66">23</text>
<text x="235.4" y="73.7">27</text>
<text x="235.4" y="137.2">21</text>
<text x="235.4" y="139.7">23</text>
<text x="235.8" y="147.3">1</text>
</g>
</svg>
